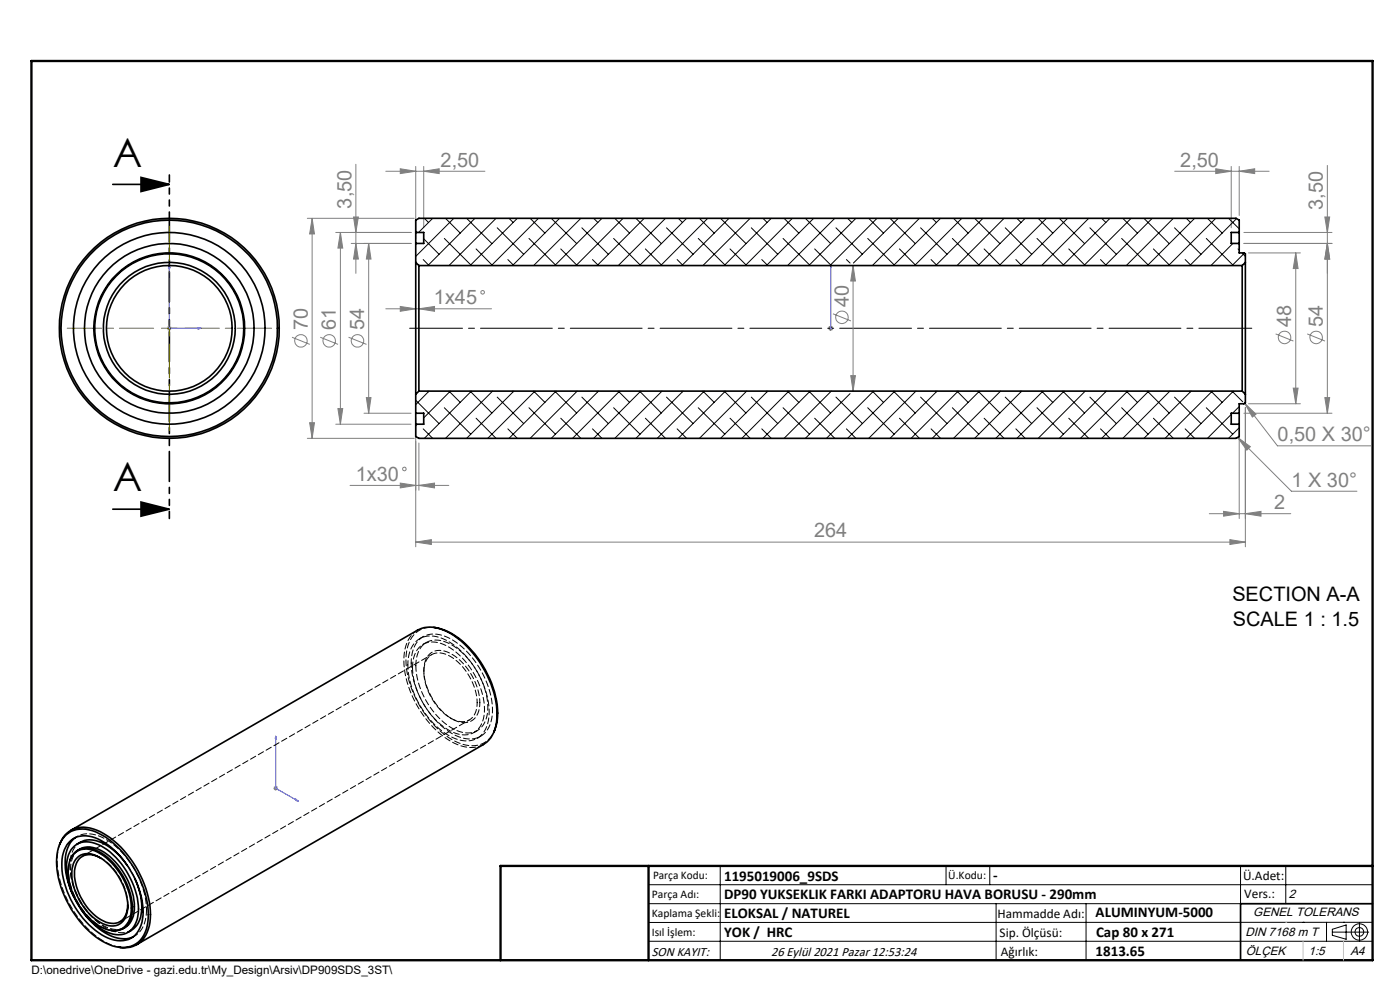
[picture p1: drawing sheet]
<svg xmlns="http://www.w3.org/2000/svg" width="297mm" height="210mm" viewBox="0 0 297 210" stroke-linecap="round" stroke-linejoin="round" font-family="sans-serif">
<g fill="none" stroke="#808080" stroke-width=".21">
<path d="M75.5 34.8v23.2M81.8 36.3h21.1M84.9 35.8l3.3 .5-3.3 .5zM88.2 35.3v15.4M89.9 36.3l3.3-.5v1zM89.9 35.3v13M249.2 36.3h20M257.9 35.8l3.3 .5-3.3 .5zM261.2 35.3v13M262.9 36.3l3.3-.5v1zM262.9 35.3v10.4M281.6 35.1v52.6"/>
<path d="M65.2 46.3h22.7M66.2 46.3l.5 3.3h-1zM66.2 46.3v46.7M71.2 49.3h16M72.2 49.3l.5 3.3h-1zM72.2 49.3v40.7M74.5 51.6h12.7M75 46h1l-.5 3.3zM75.5 51.6l.5 3.4h-1zM78.2 51.6l.5 3.4h-1zM78.2 51.6v36.1M181 56.3l.5 3.3h-1z"/>
<path d="M181 56.3v26.7M263.9 51.6h18.7M263.9 49.3h18.7M264.9 53.6h11M274.9 53.6v32M274.9 53.6l.5 3.4h-1zM281.1 46h1l-.5 3.3zM281.6 51.6l.5 3.4h-1zM35.4 69.6h1M35.6 69.3l.7 .7M35.9 69.1v1.1M36.3 69.3l-.7 .7"/>
<path d="M61.9 71.5l3.8 1.6M67.9 71.5l3.8 1.6M73.9 71.5l3.9 1.6M81.8 65.5h22.5M84.9 65l3.3 .5-3.3 .5zM88.9 65.5l3.3-.5v1zM175.7 69.6h1M175.9 69.3l.7 .7M176.2 69.1v1.1M176.6 69.3l-.7 .7M176.7 66.6l3.8 1.5M180.5 79.7h1l-.5 3.3z"/>
<path d="M270.6 70.8l3.8 1.5M277.3 70.8l3.8 1.5M65.2 93h22.7M65.7 89.7h1l-.5 3.3zM71.2 90h16M71.7 86.7h1l-.5 3.3zM77.2 87.7h10M77.7 84.3h1l-.5 3.4zM88.2 88.6v27.4M88.9 94v10M262.5 92.8l2.8 1.9-.8 .8zM262.5 92.8l11.5 11.4h13.9"/>
<path d="M262.9 88.6v21.4M263.9 87.7h18.7M264.1 85.5l2.4 2.4-.8 .6zM264.1 85.5l6.9 9.1h19.8M264.2 86.5v29.5M264.9 85.6h11M274.4 82.3h1l-.5 3.3zM281.1 84.3h1l-.5 3.4zM74.3 103h20.9M84.9 102.5l3.3 .5-3.3 .5zM88.2 115l3.3-.5v1zM88.2 115h176"/>
<path d="M88.9 103l3.3-.5v1zM256.5 109h17.3M259.6 108.5l3.3 .5-3.3 .5zM260.9 114.5l3.3 .5-3.3 .5zM264.2 109l3.3-.5v1zM58 167.2h1M58.1 166.9l.7 .7M58.5 166.7v1M58.8 166.9l-.7 .7"/>
<circle cx="63.8" cy="72.3" r="1.33"/>
<circle cx="69.8" cy="72.3" r="1.33"/>
<circle cx="75.8" cy="72.3" r="1.33"/>
<circle cx="102.4" cy="62" r=".37"/>
<circle cx="178.6" cy="67.3" r="1.33"/>
<circle cx="272.5" cy="71.6" r="1.32"/>
<circle cx="279.2" cy="71.6" r="1.32"/>
<circle cx="85.8" cy="99.5" r=".38"/>
</g>
<path d="M23.9 39.1h12M29.9 37.6l6 1.5-6 1.5zM23.9 108h12M29.9 106.5l6 1.5-6 1.5zM291.2 191.7h-28v12" fill="none" stroke="#000" stroke-width=".35"/>
<g fill="none" stroke="#000" stroke-width=".21">
<path d="M137.6 187.7h153.6M137.6 191.7h153.6M137.6 199.7h153.6M152.8 183.7v20M200.7 183.7v4M210 183.7v4M211.3 191.7v12M230.4 191.7v12M263.2 183.7v20M272.8 183.7v8M276.4 195.6h.1M281.4 195.6v4.1"/>
<path d="M282.6 197.7h7.8M282.6 197.1l3-.9v3l-3-.8zM285 195.6h.1M288.4 195.8v3.8M291.2 195.6l-153.6 .1"/>
<circle cx="288.4" cy="197.7" r="1.74"/>
<circle cx="288.4" cy="197.7" r=".93"/>
</g>
<path d="M35.9 56.1l.2 .7h-.4zM35.9 56.1v13.5h6.8M176.2 56.1v.7v-.7M176.2 56.1v13.5M42 69.5l.7 .1-.7 .2zM176.2 69.5v.3zM176.2 69.6h.1M58.5 156.1l.1 .7-.2-.2zM58.5 156.1v11.1l4.8 2.8M62.8 169.5l.5 .5-.5-.2z" fill="none" stroke="#00f" stroke-width=".21"/>
<path d="M265.6 69.6h-178.7" fill="none" stroke="#000" stroke-width=".21" stroke-dasharray="15.2 1.3 1.3 1.3" stroke-dashoffset="4"/>
<path d="M35.9 37.1v72.9" fill="none" stroke="#000" stroke-width=".35" stroke-dasharray="6.3 1.3 1.3 1.3 1.3 1.3" stroke-dashoffset="4.8"/>
<path d="M32.6 69.6h-18.3M35.9 66.3v-18.3M35.9 73v18.3M39.3 69.6h18.3" fill="none" stroke="#808000" stroke-width=".21" stroke-dasharray="15.2 1.3 1.3 1.3" stroke-dashoffset="8"/>
<path d="M34.3 69.6h3.3M35.9 68v3.3" fill="none" stroke="#808000" stroke-width=".21"/>
<path d="M106.2 203.7h185" fill="none" stroke="#000" stroke-width=".25"/>
<path d="M6.7 12.9h284.5v190.8h-284.5zM137.6 183.7v20M291.2 183.7h-185v20" fill="none" stroke="#000" stroke-width=".5"/>
<path d="M272.8 195.6h.1M276.4 199.7v4M285 199.7v4" fill="none" stroke="#c0c0c0" stroke-width=".21"/>
<path d="M29.9 37.6l6 1.5-6 1.5zM29.9 106.5l6 1.5-6 1.5z" fill="#000"/>
<g fill="#00f">
<path d="M42 69.5l.7 .1-.7 .2zM35.9 56.1l.2 .7h-.4z"/>
<path d="M62.8 169.5l.5 .5-.5-.2zM58.5 156.1l.1 .7-.2-.2z"/>
<path d="M176.2 69.5v.3zM176.2 56.1v.7zM176.2 69.5v.3zM176.2 56.1v.7z"/>
</g>
<g fill="#808080">
<path d="M264.2 109l3.3-.5v1zM259.6 108.5l3.3 .5-3.3 .5zM260.9 114.5l3.3 .5-3.3 .5zM88.2 115l3.3-.5v1zM89.9 36.3l3.3-.5v1zM84.9 35.8l3.3 .5-3.3 .5zM88.9 65.5l3.3-.5v1zM84.9 65l3.3 .5-3.3 .5z"/>
<path d="M84.9 102.5l3.3 .5-3.3 .5zM88.9 103l3.3-.5v1zM257.9 35.8l3.3 .5-3.3 .5zM262.9 36.3l3.3-.5v1zM264.1 85.5l2.4 2.4-.8 .6zM262.5 92.8l2.8 1.9-.8 .8z"/>
<path d="M281.6 51.6l.5 3.4h-1zM281.1 84.3h1l-.5 3.4z"/>
<path d="M281.6 51.6l.5 3.4h-1zM281.1 46h1l-.5 3.3z"/>
<path d="M181 56.3l.5 3.3h-1zM180.5 79.7h1l-.5 3.3zM66.2 46.3l.5 3.3h-1zM65.7 89.7h1l-.5 3.3zM78.2 51.6l.5 3.4h-1zM77.7 84.3h1l-.5 3.4zM75 46h1l-.5 3.3zM75.5 51.6l.5 3.4h-1zM72.2 49.3l.5 3.3h-1zM71.7 86.7h1l-.5 3.3z"/>
<path d="M274.9 53.6l.5 3.4h-1zM274.4 82.3h1l-.5 3.3z"/>
</g>
<g fill="none" stroke="#000" stroke-width=".35">
<path d="M88.2 55.7v27.9M88.2 49.3v2.3M88.2 55.7l.7 .6M88.2 49.3h1.7v2.3h-1.7M88.2 49.3v-2.6l.7-.4h173.3l.7 .4v2.6M88.2 51.6v4.1M88.9 56.3v26.7M88.9 56.3h174.6M262.9 49.3v2.3M262.9 49.3h-1.7v2.3h1.7M262.9 51.6v2h1l.3 .2v1.9M263.5 56.3v26.7"/>
<path d="M264.2 55.7v27.9M264.2 55.7l-.7 .6M88.2 87.7v2.3M88.2 87.7h1.7v2.3h-1.7M88.2 83.6v4.1M88.2 90v2.6l.7 .4h173.3l.7-.4v-2.6M88.9 83l-.7 .6M88.9 83h174.6M262.9 87.7v2.3M262.9 87.7h-1.7v2.3h1.7M263.5 83l.7 .6M264.2 83.6v1.9l-.3 .1h-1v2.1"/>
<path d="M92 133.1a12.8 12.8 0 0 1 8 4.9 20.4 20.4 0 0 1 5.5 14.9l-.7 2.3M12.6 179.2a5.3 5.3 0 0 1 7.2-3.3 18.5 18.5 0 0 1 9.9 9.7 16.3 16.3 0 0 1 1.8 11.5 5.2 5.2 0 0 1-6.3 3.8M13.7 177.4a5.9 5.9 0 0 1 7.3-.6 21 21 0 0 1 9.8 12.7 12.4 12.4 0 0 1-.3 8.9 5.2 5.2 0 0 1-6.6 2.3 19.3 19.3 0 0 1-10.6-11.5 14.2 14.2 0 0 1-.6-10.1zM14.6 178.7a5.4 5.4 0 0 1 7-.3 19 19 0 0 1 8.7 15.8 5.3 5.3 0 0 1-3.6 5.2 7.7 7.7 0 0 1-6.5-2.1 18.7 18.7 0 0 1-7-15l.5-2zM15 176.1l73.5-42.4a6.5 6.5 0 0 1 6.3 .3 21.5 21.5 0 0 1 10.6 18.4 6.6 6.6 0 0 1-2.8 5.5l-73.6 42.5M15.4 179.8a4.4 4.4 0 0 1 5.4-.7 16.4 16.4 0 0 1 8.3 11.4 7.5 7.5 0 0 1-1.4 6.9 4.9 4.9 0 0 1-5.7 0 16.7 16.7 0 0 1-7.9-14.1l.4-2zM16 177.7a6.5 6.5 0 0 0-2.2 5.7 16.9 16.9 0 0 0 1.8 6.7M16.3 179.1a5.1 5.1 0 0 1 5.8-.1 14.5 14.5 0 0 1 4.9 4.5M14.9 182.4a3.6 3.6 0 0 1 4.9-2.2 13.6 13.6 0 0 1 7.6 8.6 8.5 8.5 0 0 1-.3 7.3 3.6 3.6 0 0 1-3.5 1.3M15.6 181.2a4.1 4.1 0 0 1 5.1-.4 14.2 14.2 0 0 1 7.1 13.1 3.8 3.8 0 0 1-5.9 3 14.2 14.2 0 0 1-7.4-13l.3-1.2zM16.4 182a3.8 3.8 0 0 1 4.9 0 13 13 0 0 1 5.8 10.8 3.4 3.4 0 0 1-3.6 3.6 10.3 10.3 0 0 1-7.1-6.4 8.7 8.7 0 0 1-.6-7.2zM16.5 180.4a4.4 4.4 0 0 1 4.9 0 14.9 14.9 0 0 1 7.1 12.6 4.5 4.5 0 0 1-2.4 4"/>
<path d="M17.2 192.9a13.4 13.4 0 0 0 8.4 6.2 4.6 4.6 0 0 0 2.6-.3M21.3 182a3.3 3.3 0 0 0-5.2 1.6 10.6 10.6 0 0 0 2.2 8.6 8 8 0 0 0 5.8 3.7 3.3 3.3 0 0 0 3-3.4v-.5M28.6 186.3a12.3 12.3 0 0 1 1 8.8l-.8 1.5-1.7 1.2"/>
<circle cx="35.9" cy="69.6" r="16"/>
<circle cx="35.9" cy="69.6" r="22.9"/>
<circle cx="35.9" cy="69.6" r="15.8"/>
<circle cx="35.9" cy="69.7" r="20.3"/>
<circle cx="35.9" cy="69.7" r="18"/>
<circle cx="35.9" cy="69.6" r="23.3"/>
<circle cx="35.9" cy="69.7" r="13.3"/>
<circle cx="35.9" cy="69.6" r="14"/>
</g>
<g fill="none" stroke="#000" stroke-width=".21">
<path d="M88.2 49l.3 .3M89.8 55.1l1.2 1.2M89.9 50.7l3.2 3.2M90 46.3l.9 .9M91.8 46.3l-3 3M94.3 50.6l5.6 5.6M94.5 46.3l3.1 3.2M96.3 46.3l-8.1 8.1M99 46.3l5.4 5.4M100.8 46.3l-10 10M101 52.8l3.5 3.5M105.2 46.3l-10 10"/>
<path d="M105.5 48.3l5.6 5.6M107.7 55.1l1.3 1.2M108 46.3l.9 .9M109.7 46.3l-10 10M112.2 50.6l5.6 5.6M112.5 46.3l3.1 3.2M114.2 46.3l-10 10M116.9 46.3l5.4 5.4M118.7 46.3l-10 10M119 52.8l3.4 3.5M123.2 46.3l-10 10M123.4 48.3l5.6 5.6"/>
<path d="M125.7 55.1l1.3 1.2M125.9 46.3l.9 .9M127.7 46.3l-10 10M130.2 50.6l5.6 5.6M130.4 46.3l3.2 3.2M132.2 46.3l-10 10M134.9 46.3l5.4 5.4M136.7 46.3l-10 10M136.9 52.8l3.5 3.5M141.2 46.3l-10 10M141.4 48.3l5.6 5.6M143.7 55.1l1.2 1.2"/>
<path d="M143.9 46.3l.9 .9M145.7 46.3l-10 10M148.1 50.6l5.7 5.6M148.4 46.3l3.1 3.2M150.1 46.3l-9.9 10M152.9 46.3l5.4 5.4M154.7 46.3l-10.1 10M154.9 52.8l3.5 3.5M159.1 46.3l-10 10M159.4 48.3l5.6 5.6M161.6 55.1l1.3 1.2M161.9 46.3l.8 .9"/>
<path d="M163.6 46.3l-10 10M166.1 50.6l5.6 5.6M166.3 46.3l3.2 3.2M168.1 46.3l-10 10M170.9 46.3l5.3 5.4M172.6 46.3l-10 10M172.8 52.8l3.6 3.5M177.1 46.3l-10 10M177.3 48.3l5.7 5.6M179.6 55.1l.7 .7M179.8 46.3l.9 .9M181.6 46.3l-10 10"/>
<path d="M184.1 50.6l5.6 5.6M184.3 46.3l3.1 3.2M186.1 46.3l-10 10M188.8 46.3l5.4 5.4M190.6 46.3l-9.6 9.5M190.8 52.8l3.5 3.5M195.1 46.3l-10 10M195.3 48.3l5.6 5.6M197.5 55.1l1.3 1.2M197.8 46.3l.8 .9M199.5 46.3l-10 10M202 50.6l5.6 5.6"/>
<path d="M202.3 46.3l3.1 3.2M204 46.3l-10 10M206.8 46.3l5.3 5.4M208.5 46.3l-10 10M208.8 52.8l3.5 3.5M213 46.3l-10 10M213.3 48.3l5.6 5.6M215.5 55.1l1.2 1.2M215.7 46.3l.9 .9M217.5 46.3l-10 10M220 50.6l5.6 5.6M220.2 46.3l3.1 3.2"/>
<path d="M222 46.3l-10 10M224.7 46.3l5.4 5.4M226.5 46.3l-10 10M226.7 52.8l3.5 3.5M231 46.3l-10 10M231.2 48.3l5.6 5.6M233.5 55.1l1.2 1.2M233.7 46.3l.9 .9M235.5 46.3l-10 10M237.9 50.6l5.7 5.6M238.2 46.3l3.1 3.2M240 46.3l-10.1 10"/>
<path d="M242.7 46.3l5.3 5.4M244.4 46.3l-9.9 10M244.7 52.8l3.5 3.5M248.9 46.3l-10 10M249.2 48.3l5.6 5.6M251.4 55.1l1.3 1.2M251.7 46.3l.9 .9M253.4 46.3l-10 10M255.9 50.6l5.6 5.6M256.2 46.3l3.1 3.2M257.9 46.3l-10 10M260.6 46.3l2.3 2.2"/>
<path d="M261.5 51.6l-4.6 4.7M262.3 46.4l-9.9 9.9M262.6 52.8l.3 .2M263.5 53.6l.7 .8M264 53.7l-2.6 2.6M88.2 84.9l4.9 4.9M88.5 90l-.3 .3M89.8 91l2 2M90.8 83l.1 .1M91 83l-2.8 2.8M94.3 86.5l5.6 5.6M95.2 83l2.4 2.4"/>
<path d="M95.5 83l-5.6 5.6M99.7 83l4.7 4.6M100 83l-10 10M101 88.7l4.2 4.3M104.5 83l-10 10M105.5 84.2l5.6 5.6M107.7 91l2 2M108.7 83l.2 .1M109 83l-10 10M112.2 86.5l5.6 5.6M113.2 83l2.4 2.4M113.5 83l-10 10"/>
<path d="M117.7 83l4.6 4.6M118 83l-10 10M119 88.7l4.2 4.3M122.4 83l-9.9 10M123.4 84.2l5.6 5.6M125.7 91l2 2M126.7 83l.1 .1M127 83l-10.1 10M130.2 86.5l5.6 5.6M131.2 83l2.4 2.4M131.4 83l-9.9 10M135.7 83l4.6 4.6"/>
<path d="M135.9 83l-10 10M136.9 88.7l4.3 4.3M140.4 83l-10 10M141.4 84.2l5.6 5.6M143.7 91l2 2M144.6 83l.2 .1M144.9 83l-10 10M148.1 86.5l5.7 5.6M149.1 83l2.4 2.4M149.4 83l-10 10M153.6 83l4.7 4.6M153.9 83l-10 10"/>
<path d="M154.9 88.7l4.2 4.3M158.4 83l-10 10M159.4 84.2l5.6 5.6M161.6 91l2 2M162.6 83l.1 .1M162.9 83l-10 10M166.1 86.5l5.6 5.6M167.1 83l2.4 2.4M167.4 83l-10 10M171.6 83l4.6 4.6M171.9 83l-10 10M172.8 88.7l4.3 4.3"/>
<path d="M176.4 83l-10.1 10M177.3 84.2l5.7 5.6M179.6 91l2 2M180.3 83.5l-9.4 9.5M184.1 86.5l5.6 5.6M185.1 83l2.3 2.4M185.3 83l-10 10M189.5 83l4.7 4.6M189.8 83l-10 10M190.8 88.7l4.3 4.3M194.3 83l-10 10M195.3 84.2l5.6 5.6"/>
<path d="M197.5 91l2 2M198.5 83l.1 .1M198.8 83l-10 10M202 86.5l5.6 5.6M203 83l2.4 2.4M203.3 83l-10 10M207.5 83l4.6 4.6M207.8 83l-10 10M208.8 88.7l4.2 4.3M212.3 83l-10 10M213.3 84.2l5.6 5.6M215.5 91l2 2"/>
<path d="M216.5 83l.1 .1M216.7 83l-9.9 10M220 86.5l5.6 5.6M221 83l2.3 2.4M221.3 83l-10.1 10M225.5 83l4.6 4.6M225.7 83l-10 10M226.7 88.7l4.3 4.3M230.2 83l-10 10M231.2 84.2l5.6 5.6M233.5 91l2 2M234.5 83l.1 .1"/>
<path d="M234.7 83l-10 10M237.9 86.5l5.7 5.6M238.9 83l2.4 2.4M239.2 83l-10 10M243.4 83l4.6 4.6M243.7 83l-10 10M244.7 88.7l4.2 4.3M248.2 83l-10 10M249.2 84.2l5.6 5.6M251.4 91l2 2M252.4 83l.2 .1M252.7 83l-10 10"/>
<path d="M255.9 86.5l5.6 5.6M256.9 83l2.4 2.4M257.2 83l-10 10M261.2 87.9l-5 5.1M261.4 83l2.2 2.2M261.7 83l-10 10M262.9 86.2l-1.4 1.5M262.9 90.7l-2.3 2.3"/>
</g>
<path d="M25.6 201a15.6 15.6 0 0 1-9.7-7.4 19.6 19.6 0 0 1-3.7-12.7l.6-2.1" fill="none" stroke="#000" stroke-width=".21" stroke-dasharray="1.3 .6" stroke-dashoffset="-.1"/>
<path d="M88.6 133.7a6.8 6.8 0 0 0-2.9 6.4 21.6 21.6 0 0 0 10.6 17.5 6.5 6.5 0 0 0 6.3 .3M87.5 141.6a5 5 0 0 1 3.1-5.3 7.2 7.2 0 0 1 6.2 2 16.8 16.8 0 0 1 6 12.9 4.5 4.5 0 0 1-3.6 4.7 9.3 9.3 0 0 1-7.5-4 16.9 16.9 0 0 1-4.2-10.3M88.2 141.2a5 5 0 0 1 3.1-5.3 7.2 7.2 0 0 1 6.2 2 16.8 16.8 0 0 1 6 12.9 4.5 4.5 0 0 1-3.6 4.6 9.3 9.3 0 0 1-7.5-3.9 16.9 16.9 0 0 1-4.2-10.3M28.2 198.7a5.5 5.5 0 0 0 2.9-4.9v-.8" fill="none" stroke="#000" stroke-width=".21" stroke-dasharray="1.3 .6" stroke-dashoffset=".1"/>
<path d="M31.1 193a18.8 18.8 0 0 0-9.5-15.4 5.4 5.4 0 0 0-5.6 .1" fill="none" stroke="#000" stroke-width=".21" stroke-dasharray="1.3 .6" stroke-dashoffset=".6"/>
<path d="M89.9 142.2v.3M95.6 152.3l.3 .2M15.6 190.1l1.6 2.8M17 180.1a5.1 5.1 0 0 0-2 5.1 14.7 14.7 0 0 0 7.7 11.5 4.3 4.3 0 0 0 3.8 0M21.5 182l-.3-.1M27.1 192.2v-.4M28.6 186.3l-1.6-2.8" fill="none" stroke="#000" stroke-width=".21" stroke-dasharray="1.3 .6"/>
<path d="M89.8 135.1l-.8 .4M90.5 136.3l-.8 .4M100.5 155.4l.8-.4M101.2 156.6l.8-.4M101.8 149.1a12.7 12.7 0 0 0-6.9-10.8 3.3 3.3 0 0 0-4.9 2.9 12.4 12.4 0 0 0 7.1 11.9 3.4 3.4 0 0 0 4.7-3.4v-.6M16.4 177.4l-.7 .4M17.1 178.6a5.3 5.3 0 0 0-2.3 5 16.5 16.5 0 0 0 8.6 13.7 4.9 4.9 0 0 0 4.5 0M27.8 199l.8-.4" fill="none" stroke="#000" stroke-width=".21" stroke-dasharray="1.3 .6" stroke-dashoffset=".4"/>
<path d="M101.2 149.1a3.5 3.5 0 0 1-3 4 8.3 8.3 0 0 1-6.2-4.3 10.3 10.3 0 0 1-1.8-8 3.2 3.2 0 0 1 4.8-1.8 12.3 12.3 0 0 1 6.2 10.1M23.7 197.4a11.6 11.6 0 0 1-7.5-6.5 11 11 0 0 1-1.2-8.7" fill="none" stroke="#000" stroke-width=".21" stroke-dasharray="1.3 .6" stroke-dashoffset=".5"/>
<path d="M86.5 141.1a5.9 5.9 0 0 1 3.1-5.9 7.1 7.1 0 0 1 6.4 1.4 18.8 18.8 0 0 1 7.7 15.6 4.9 4.9 0 0 1-5.1 5 12.2 12.2 0 0 1-7.9-5.2 18.9 18.9 0 0 1-4.2-10.9M87.2 140.6a5.9 5.9 0 0 1 3.1-5.8 7.1 7.1 0 0 1 6.4 1.4 18.8 18.8 0 0 1 7.7 15.6 4.9 4.9 0 0 1-5 5 12.2 12.2 0 0 1-8-5.2 18.9 18.9 0 0 1-4.2-11M27.1 192a12.4 12.4 0 0 0-5.8-10" fill="none" stroke="#000" stroke-width=".21" stroke-dasharray="1.3 .6" stroke-dashoffset=".3"/>
<path d="M91.6 138.9l-74.1 42.7M104.9 154.9a5.2 5.2 0 0 1-6.9 2.9 18.3 18.3 0 0 1-9.8-9.6 16.3 16.3 0 0 1-1.6-11.3 5.1 5.1 0 0 1 5.8-3.8M25.5 195.5l74.1-42.8" fill="none" stroke="#000" stroke-width=".21" stroke-dasharray="1.3 .6" stroke-dashoffset=".7"/>
<g font-size="8.5">
<text x="23.9" y="35.3">A</text>
<text x="23.9" y="104.2">A</text>
</g>
<g font-size="4.2" fill="#808080">
<text x="93.5" y="35.3">2,50</text>
<text x="250.4" y="35.3">2,50</text>
<text x="74.6" y="44.2" transform="rotate(-90 74.6 44.2)">3,50</text>
<text x="280.7" y="44.5" transform="rotate(-90 280.7 44.5)">3,50</text>
<text x="92.1" y="64.5">1x45</text>
<text x="180" y="65.1" transform="rotate(-90 180 65.1)">40</text>
<text x="65.3" y="70.1" transform="rotate(-90 65.3 70.1)">70</text>
<text x="71.3" y="70.1" transform="rotate(-90 71.3 70.1)">61</text>
<text x="77.3" y="70.1" transform="rotate(-90 77.3 70.1)">54</text>
<text x="273.9" y="69.4" transform="rotate(-90 273.9 69.4)">48</text>
<text x="280.7" y="69.4" transform="rotate(-90 280.7 69.4)">54</text>
<text x="271" y="93.6">0,50 X 30°</text>
<text x="75.5" y="102">1x30</text>
<text x="274" y="103.2">1 X 30°</text>
<text x="270.3" y="108">2</text>
<text x="172.7" y="114">264</text>
</g>
<g font-size="4.2">
<text x="261.4" y="127.5">SECTION A-A</text>
<text x="261.6" y="132.7">SCALE 1 : 1.5</text>
</g>
<g font-size="3.2">
<text x="153.6" y="186.8">1195019006_9SDS</text>
<text x="153.6" y="190.8">DP90 YUKSEKLIK FARKI ADAPTORU HAVA BORUSU - 290mm</text>
<text x="210.7" y="186.6">-</text>
<text x="153.6" y="194.8">ELOKSAL / NATUREL</text>
<text x="232.4" y="194.5">ALUMINYUM-5000</text>
<text x="153.6" y="198.8">YOK / HRC</text>
<text x="232.4" y="202.8">1813.65</text>
<text x="232.5" y="198.8">Cap 80 x 271</text>
</g>
<g font-size="2.8">
<text x="263.7" y="186.7">Ü.Adet:</text>
<text x="263.9" y="190.5">Vers.:</text>
<text x="211.6" y="194.8">Hammadde Adı:</text>
<text x="138.3" y="202.8">SON KAYIT:</text>
<text x="163.6" y="202.8">26 Eylül 2021 Pazar 12:53:24</text>
<text x="212.1" y="198.7">Sip. Ölçüsü:</text>
<text x="212.3" y="202.7">Ağırlık:</text>
</g>
<g font-size="2.6">
<text x="273.4" y="190.4">2</text>
<text x="265.9" y="194.4">GENEL TOLERANS</text>
<text x="264.2" y="198.5">DIN 7168 m T</text>
<text x="264.3" y="202.6">ÖLÇEK</text>
<text x="277.6" y="202.6">1:5</text>
<text x="286.5" y="202.6">A4</text>
</g>
<g font-size="2.5">
<text x="138.3" y="190.5">Parça Adı:</text>
<text x="138.5" y="186.5">Parça Kodu:</text>
<text x="201.2" y="186.5">Ü.Kodu:</text>
<text x="138.3" y="194.5">Kaplama Şekli:</text>
<text x="138.3" y="198.6">Isıl İşlem:</text>
<text x="6.7" y="206.7">D:\onedrive\OneDrive - gazi.edu.tr\My_Design\Arsiv\DP909SDS_3ST\</text>
</g>
</svg>
